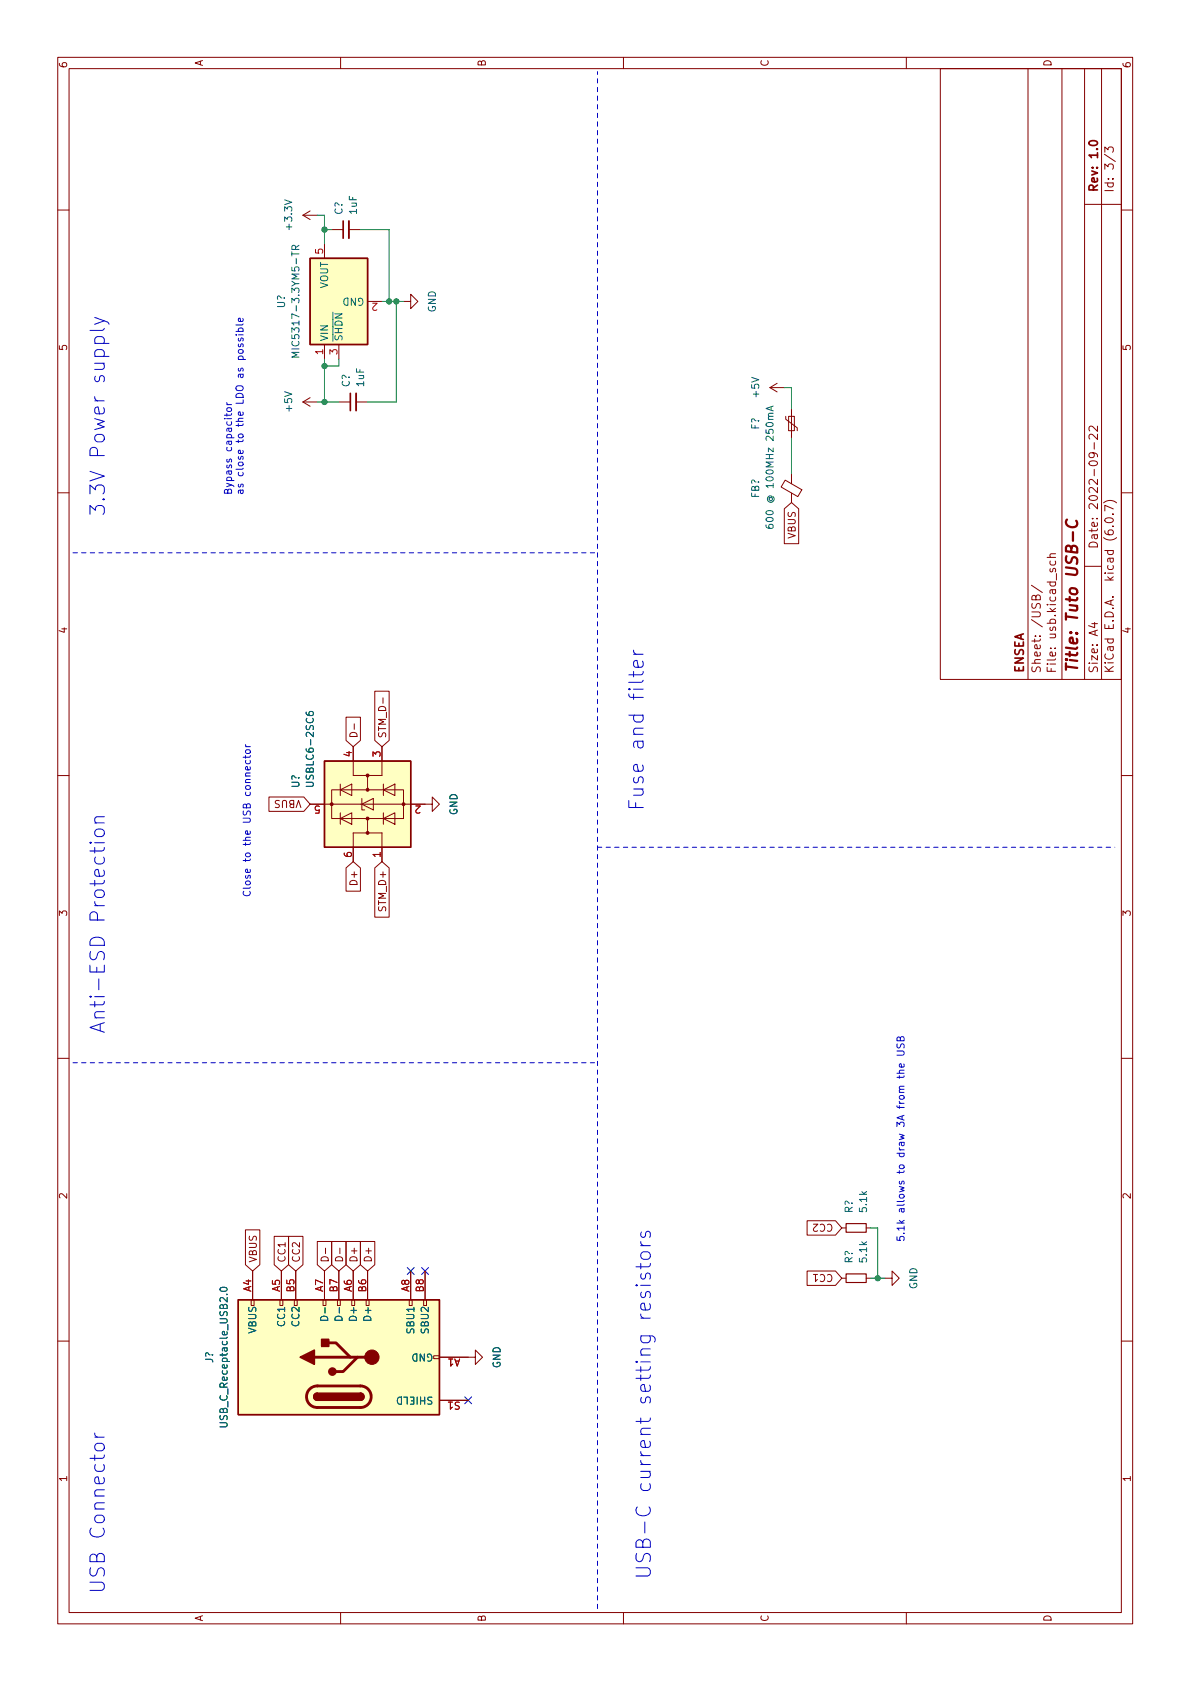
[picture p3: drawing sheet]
<svg xmlns="http://www.w3.org/2000/svg" width="210mm" height="297mm" viewBox="0 0 210 297" stroke-linecap="round" stroke-linejoin="round" font-family="sans-serif">
<g fill="none" stroke="#840000" stroke-width=".18">
<path d="M10.2 10.1h189.9v276.8h-189.9zM12.2 12.1h185.9v272.8h-185.9zM60.2 10.1v2M110.1 10.1v2M160.1 10.1v2M166.1 12.1h32v107.9h-32zM181.6 12.1v107.9M187.6 12.1v107.9M191.6 12.1v107.9M194.6 12.1v107.9M10.2 37.1h2M53.5 38l1.3 .8"/>
<path d="M53.5 38h2.5M54.8 37.3l-1.3 .7M191.6 36.1h6.5M195.1 27.3l1.9 1.2M195.1 26.9v-.9l.6 .5 .1-.5h.7l.1 .3v.4l-.1 .2M198.1 37.1h2M57.3 43.1v2.5M58.6 40.6h2M61.6 40.6h2.1M64.9 53.3h2.6M71.3 53.3h1.2v-1.3l1.3 1.3-1.3 1.2v-1.2M53.5 71l1.3 .8"/>
<path d="M53.5 71h2.5M54.8 70.3l-1.3 .7M57.3 60.9v2.5M59.8 60.9v2.5M59.8 71h2.1M62.9 71h2M136 68.5l1.3 .7M136 68.5h2.5M137.3 67.7l-1.3 .8M138.8 73.6v.5l2 1.5v.5M139.3 73.6h1v2.5h-1zM139.8 72.3v5.1"/>
<path d="M193 80l.3 .3v.3l-.3 .3-.6-.2-.1-.4 .2-.2a.99 .99 0 0 1 1.3 .3v.3M193.3 78.2v1.2M193.8 76.7v.9l-1-.9-.3 .1-.2 .2 .2 .6M193.8 75.3v.9l-1-.9-.3 .1-.2 .2 .2 .5M10.2 87.1h2M138.5 89.9l1.3-1.1 1.3 1.1v6.2h-2.6zM138.7 84.8l2.9 1.7-.7 1.2-2.9-1.7zM139.8 83.7v1.8M139.8 87.1v1.7M184.9 98.5h1.5M185.5 99.1l-.1 .5 .3 .2h.5l.2-.1v-.6M186.4 97.8l-.9 .1-.1 .4 .2 .2"/>
<path d="M194.9 88.8a1.72 1.72 0 0 1 2.3 0M195.2 91.7a1 1 0 0 1 1.4 .1 .81 .81 0 0 1-.6 .6 .81 .81 0 0 1-.8-.3zM196.5 93h.1M196.5 90.8h.1M196.6 89.9l-1.5-.6v1M198.1 87.1h2M182.2 103.4l1.9 1.3M183 105.5a.4 .4 0 0 1 .3-.4 .4 .4 0 0 1 .4 .3v.6h-1.5v-.5l.2-.2 .3-.1 .2 .1 .1 .7M185.5 100.5l-.1 .3 .3 .3 .2-.1 .1-.5h.4v.6M191.6 100.1h3M192.8 110.2h1M193.3 110v.9l-1-.4"/>
<path d="M10.2 137h2M58.6 139.5h12.7v5.1h-12.7zM60.1 139.5l2-1v2.1zM60.1 138.5v2.1M61.1 126.7h2.6v4.1l-1.3 1.1-1.3-1.1zM62 129.5a.66 .66 0 0 1 .7-.1 .66 .66 0 0 1 .4 .7h-1.3zM62.4 131.9v5.1h2.5v2.5M62.6 127.9v1M66.2 122.1h2.5v8.7l-1.2 1.1-1.3-1.1zM67.5 131.9v5.1h-2.6M67.6 123.3v1M67.7 139.5l2-1v2.1z"/>
<path d="M67.7 138.5v2.1M198.1 137h2M47.5 140.8h6.2l1.1 1.3-1.1 1.3h-6.2zM54.8 142.1h21.5v-1.3l1.3 1.3-1.3 1.3v-1.3M60.1 144.6l2-1v2zM60.1 143.6v2M61.1 153.3l1.3-1.1 1.3 1.1v4.2h-2.6zM63.9 142.1l2-1v2zM63.9 141.1v2h.5M64.9 144.6v2.6h-2.5v5M64.9 147.2h2.6v5M66.2 153.3l1.3-1.1 1.2 1.1v8.7h-2.5z"/>
<path d="M67.7 144.6l2-1v2zM67.7 143.6v2M10.2 187h2M198.1 187h2M43.4 217.3h2.5v6.2l-1.3 1.1-1.2-1.1zM48.4 218.4h2.6v5.1l-1.3 1.1-1.3-1.1zM51 218.4h2.5v5.1l-1.3 1.1-1.2-1.1zM56 219.3h2.6v4.2l-1.3 1.1-1.3-1.1zM58.6 219.3h2.5v4.2l-1.3 1.1-1.2-1.1zM61.1 219.3h2.6v4.2l-1.3 1.1-1.3-1.1zM63.7 219.3h2.5v4.2l-1.3 1.1-1.2-1.1zM142.5 215.7h5.1l1.1 1.3-1.1 1.2h-5.1z"/>
<path d="M148.7 217h.7M153 217h.8M10.2 236.9h2M44.4 229.6h.5v1.1h-.5zM44.6 224.6v5M49.4 229.6h.6v1.1h-.6zM49.7 224.6v5M52 229.6h.5v1.1h-.5zM52.2 224.6v5M56.8 222.3a.68 .68 0 0 1 .7-.2 .68 .68 0 0 1 .5 .7h-1.3zM57.1 229.6h.5v1.1h-.5zM57.3 224.6v5"/>
<path d="M57.5 220.5v1M59.3 222.3a.68 .68 0 0 1 .8-.2 .68 .68 0 0 1 .4 .7h-1.3zM59.6 229.6h.5v1.1h-.5zM59.8 224.6v5M60 220.5v1M62.1 229.6h.5v1.1h-.5zM62.4 224.6v5M64.7 229.6h.5v1.1h-.5zM64.9 224.6v5M72.3 229.6h.5v1.1h-.5zM72.5 224.6v5M74.8 229.6h.5v1.1h-.5z"/>
<path d="M75.1 224.6v5M76.6 239.5h1v.5h-1zM77.6 239.8h6.4v-1.3l1.2 1.3-1.2 1.3v-1.3M142.5 224.6h5.1l1.1 1.2-1.1 1.3h-5.1zM148.7 225.8h.7M153 225.8h.8M156.3 225.8h1.3v-1.2l1.2 1.2-1.2 1.3v-1.3M198.1 236.9h2M77.6 247.4h5.1M60.2 284.9v2M110.1 284.9v2M160.1 284.9v2"/>
</g>
<path d="M60.6 39v3.1M192.4 25.1a1 1 0 0 1 1.4 .1 .81 .81 0 0 1-.6 .6 .81 .81 0 0 1-.8-.3zM61.9 69.5v3" fill="none" stroke="#840000" stroke-width=".3"/>
<path d="M188.5 91.8a.88 .88 0 0 0 0 1 .88 .88 0 0 0 .9 .4 .69 .69 0 0 0 .8-.4 .69 .69 0 0 0-.1-.8M189.5 94v1.5" fill="none" stroke="#840000" stroke-width=".4"/>
<path d="M149.4 216.2h3.6v1.5h-3.6zM149.4 225.1h3.6v1.5h-3.6z" fill="none" stroke="#840000" stroke-width=".2"/>
<g fill="#ffffc2" stroke="#ffffc2" stroke-width=".18">
<path d="M54.8 45.6h10.1v15.3h-10.1z"/>
<path d="M42.1 229.6h35.5v20.3h-35.5z"/>
<path d="M57.3 134.5h15.2v15.2h-15.2z"/>
</g>
<path d="M54.8 45.6h10.1v15.3h-10.1zM57.3 134.5h15.2v15.2h-15.2zM42.1 229.6h35.5v20.3h-35.5zM56 246.1a.63 .63 0 0 0-.6 .7 .63 .63 0 0 0 .6 .6M63.7 246.1a.63 .63 0 0 1 .6 .7 .63 .63 0 0 1-.6 .6" fill="none" stroke="#840000" stroke-width=".25"/>
<path d="M52.2 44.1l-.1-.6-.1-.2-.3 .1-.2 .7h1.3M52.8 43.3l-.6 .5M52.8 62.3h-1.3l.9 .4-.9 .4h1.3M136.6 79.2v.6l-.9-.6v.6M135.3 92.8l.1 .3a.85 .85 0 0 0 1.2 0l-.2-.4-.4-.1-.2 .3v.2l.2 .3M54.1 138.2h1l.2 .3v.2l-.2 .2h-1M54.1 125.8v.4a.85 .85 0 0 0 1.2 0l-.1-.4-.4-.1-.2 .2v.4l.2 .1M39 227.6a.68 .68 0 0 1 1.1 .3 .72 .72 0 0 1-1.3-.2zM56.7 232.8a.68 .68 0 0 1 .8-.2 .68 .68 0 0 1 .4 .7h-1.3zM59.2 232.8a.68 .68 0 0 1 .8-.2 .68 .68 0 0 1 .4 .7h-1.2zM38.8 251.4h1.1l.2 .2v.2l-.2 .3h-1.1" fill="none" stroke="#006464" stroke-width=".18"/>
<path d="M61.6 39v3.1M62.9 69.5v3" fill="none" stroke="#840000" stroke-width=".33"/>
<path d="M55.5 239.8h10.2M58.1 237.3h1.2l2.6 2.5M63.1 239.8l-2.5 2.5h-1.3M54.7 245.4l.5-.4 .7-.1h7.8a1.9 1.9 0 0 1 1.9 1.9 1.9 1.9 0 0 1-1.9 1.9h-7.7a1.9 1.9 0 0 1-1.7-1.2 1.9 1.9 0 0 1 .4-2.1z" fill="none" stroke="#840000" stroke-width=".51"/>
<g fill="#840000" stroke="#840000" stroke-width=".25">
<path d="M63.7 246.1a.63 .63 0 0 1 .6 .7 .63 .63 0 0 1-.6 .6z"/>
<path d="M56 246.1h7.7v1.3h-7.7z"/>
<path d="M55.6 246.3l.4-.2v1.3a.63 .63 0 0 1-.5-.4 .63 .63 0 0 1 .1-.7z"/>
<path d="M53 239.8l2.5-1.3v2.6z"/>
<path d="M56.8 236.6h1.3v1.3h-1.3z"/>
<circle cx="58.7" cy="242.3" r=".63"/>
</g>
<g fill="#840000" stroke="#840000" stroke-width=".18">
<circle cx="65.7" cy="239.8" r="1.27"/>
<circle cx="64.9" cy="147.2" r=".25"/>
<circle cx="64.9" cy="144.6" r=".25"/>
<circle cx="71.3" cy="142.1" r=".25"/>
<circle cx="58.6" cy="142.1" r=".25"/>
<circle cx="64.9" cy="139.5" r=".25"/>
<circle cx="64.9" cy="137" r=".25"/>
</g>
<g fill="none" stroke="#0000c2" stroke-width=".18">
<path d="M16.7 56.1l2.3 .8 .3 .4M18.4 58l-.3 .4h-2.2M18.4 56.7l-1.7 .6M41.7 59.2h.1M41.7 58.6h1.2M42.1 59.2h.8M42.2 59.8l-.1 .3 .2 .2 .2-.1 .1-.4h.3v.5M42.2 58.6l-.1-.4 .2-.2 .6 .1v.5M42.9 56.3v.3l-.1 .2-.6-.1v-.4l.2-.1 .1 .6M42.9 57.2l-.1 .2h-1.1M16.9 60.7l-.2-.8 .5-.4h.7l.4 .2 .1 .2-.1 .8M40.1 71.1l.2 .4"/>
<path d="M40.1 73.1v.4M40.1 71.5h.8M40.1 72.2l.6-.2 .1 .2 .1 .3-.2 .2h-.4l-.2-.2zM40.9 73.1l-.2 .3h-1.1M42.2 61.9l.5-.1 .2 .1v.3l-.2 .2h-.4l-.2-.2zM42.2 60.8l-.1 .3 .2 .2 .2-.1 .1-.4h.3v.5M111.9 114.9a.65 .65 0 0 0 .5 .7M111.9 118.6v1M111.9 115.6h1.7M113.5 116.8l.1 .7-.4 .4h-.9l-.3-.1-.1-.3 .1-.7 .5-.1 .2 1.2M113.6 118.6l-.1 .5-.3 .1h-2.1M43.4 131.6l.2 .3"/>
<path d="M43.4 133.5v.5M43.4 131.9h.8M43.4 134.3v.4l.2 .2 .6-.1v-.5M43.4 132.6l.6-.1 .2 .1v.3l-.2 .2h-.4l-.2-.2zM44.2 135.5v.3l-.2 .2h-.6v-.5l.3-.1 .1 .6M44.2 133.5l-.2 .3h-1.1M15.9 148.9l.1 .1 .1-.1-.1-.1-.1 .1h.2M16.7 149.7v1M16.7 148.9h1.7M16.7 145.4h1.7M17 146.6l.2-.1h.7a.69 .69 0 0 1 .5 .6 .69 .69 0 0 1-.5 .7h-.7a.69 .69 0 0 1-.5-.5 .69 .69 0 0 1 .3-.7zM18.4 149.7l-.1 .5-.2 .1h-2.2"/>
<path d="M18.4 144.3h-1.3l-.2 .1a.69 .69 0 0 0 .1 1M158.4 185.7h1l.3 .2v.3l-.3 .2h-1M158.4 189.6h1.3M158.5 184.4l-.1 .5 .3 .3 .3-.2 .2-.5h.4l.1 .2-.1 .5M158.8 190v.5M159 183.5l.3-.3h.3l.1 .2v.5h-1.3l.1-.6 .3-.1 .2 .1v.6M159.6 188l.1 .4-.2 .1h-.6v-.5l.2-.1 .2 .6M159.7 190l-.2 .3h-1.1M159.7 189.1h-.8l-.1 .3 .2 .2M113.2 219.4a.65 .65 0 0 0 .5 .7M113.3 217.7l-.1 .6 .3 .3 .4-.1 .2-.8 .3-.2 .3 .2 .2 .2-.2 .7M112.3 227.1l.1 .1 .2-.1-.2-.1-.1 .1h.3"/>
<path d="M113.2 227.1h1.7M113.2 223.2v1M113.2 220.1h1.7M113.3 228.3l-.1 .6 .3 .4 .4-.2 .2-.8 .3-.1 .3 .1 .2 .2-.2 .8M113.3 225l-.1 .6 .3 .4 .4-.1 .2-.9 .3-.1 .3 .1 .2 .3-.2 .7M113.4 221.3l.3-.1h.7a.69 .69 0 0 1 .5 .6 .69 .69 0 0 1-.5 .7h-.7a.69 .69 0 0 1-.5-.5 .69 .69 0 0 1 .2-.7zM114.9 223.2l-.2 .5-.2 .1h-2.2M16.7 253.2a.65 .65 0 0 0 .5 .7M16.7 253.9h1.7M16.9 255.2l.3-.2h.7a.69 .69 0 0 1 .5 .7 .69 .69 0 0 1-.5 .6h-.7a.69 .69 0 0 1-.3-1.1z"/>
</g>
<path d="M12.9 97.7h92.6M105.5 149.7h91.4M12.9 187.8h92.6M105.5 284.2v-271.6" fill="none" stroke="#0000c2" stroke-width=".18" stroke-dasharray=".8 .8"/>
<path d="M56 38h1.3v5.1M57.3 40.6h1.3M63.7 40.6h5v12.7M67.5 53.3h3.8M70 53.3v17.7h-5.1M56 71h3.8M57.3 63.4v7.6M59.8 63.4v1.3h-2.5M138.5 68.5h1.3v3.8M139.8 77.4v6.3M153.8 217h1.2v8.8M153.8 225.8h2.5" fill="none" stroke="#009600" stroke-width=".18"/>
<path d="M71.9 224l1.2 1.2M73.1 224l-1.2 1.2M74.5 224l1.2 1.2M75.7 224l-1.2 1.2M82.1 246.8l1.2 1.2M83.3 246.8l-1.2 1.2" fill="none" stroke="#000084" stroke-width=".18"/>
<g fill="#009600" stroke="#009600" stroke-width=".18">
<circle cx="57.3" cy="64.7" r=".46"/>
<circle cx="57.3" cy="71" r=".46"/>
<circle cx="155" cy="225.8" r=".46"/>
<circle cx="68.7" cy="53.3" r=".46"/>
<circle cx="70" cy="53.3" r=".46"/>
<circle cx="57.3" cy="40.6" r=".46"/>
</g>
<g font-size="3.5" fill="#0000c2">
<text x="18.5" y="91.3" transform="rotate(-90 18.5 91.3)">3.3V Power supply</text>
<text x="113.7" y="143.4" transform="rotate(-90 113.7 143.4)">Fuse and filter</text>
<text x="18.5" y="182.7" transform="rotate(-90 18.5 182.7)">Anti-ESD Protection</text>
<text x="18.5" y="281.7" transform="rotate(-90 18.5 281.7)">USB Connector</text>
<text x="115" y="279.1" transform="rotate(-90 115 279.1)">USB-C current setting resistors</text>
</g>
<text font-size="2.8" fill="#840000" x="190.4" y="119" transform="rotate(-90 190.4 119)">Title: Tuto USB-C</text>
<g font-size="2.1" fill="#840000">
<text x="193.9" y="34.1" transform="rotate(-90 193.9 34.1)">Rev: 1.0</text>
<text x="196.7" y="34.1" transform="rotate(-90 196.7 34.1)">Id: 3/3</text>
<text x="193.9" y="97.1" transform="rotate(-90 193.9 97.1)">Date: 2022-09-22</text>
<text x="180.8" y="119" transform="rotate(-90 180.8 119)">ENSEA</text>
<text x="183.8" y="119" transform="rotate(-90 183.8 119)">Sheet: /USB/</text>
<text x="186.5" y="119" transform="rotate(-90 186.5 119)">File: usb.kicad_sch</text>
<text x="193.9" y="119" transform="rotate(-90 193.9 119)">Size: A4</text>
<text x="196.7" y="119" transform="rotate(-90 196.7 119)">KiCad E.D.A. kicad (6.0.7)</text>
</g>
<g font-size="1.8" fill="#840000">
<text x="35.8" y="11.8" transform="rotate(-90 35.8 11.8)">A</text>
<text x="85.8" y="11.8" transform="rotate(-90 85.8 11.8)">B</text>
<text x="135.7" y="11.8" transform="rotate(-90 135.7 11.8)">C</text>
<text x="185.7" y="11.8" transform="rotate(-90 185.7 11.8)">D</text>
<text x="11.8" y="12.1" transform="rotate(-90 11.8 12.1)">6</text>
<text x="199.7" y="12.1" transform="rotate(-90 199.7 12.1)">6</text>
<text x="11.8" y="62.1" transform="rotate(-90 11.8 62.1)">5</text>
<text x="199.7" y="62.1" transform="rotate(-90 199.7 62.1)">5</text>
<text x="140.5" y="95.1" transform="rotate(-90 140.5 95.1)">VBUS</text>
<text x="11.8" y="112" transform="rotate(-90 11.8 112)">4</text>
<text x="199.7" y="112" transform="rotate(-90 199.7 112)">4</text>
<text x="68.2" y="130.5" transform="rotate(-90 68.2 130.5)">STM_D-</text>
<text x="53.3" y="141.4" transform="rotate(-180 53.3 141.4)">VBUS</text>
<text x="63.1" y="156" transform="rotate(-90 63.1 156)">D+</text>
<text x="68.2" y="160.7" transform="rotate(-90 68.2 160.7)">STM_D+</text>
<text x="11.8" y="162" transform="rotate(-90 11.8 162)">3</text>
<text x="199.7" y="162" transform="rotate(-90 199.7 162)">3</text>
<text x="11.8" y="212" transform="rotate(-90 11.8 212)">2</text>
<text x="199.7" y="212" transform="rotate(-90 199.7 212)">2</text>
<text x="147.2" y="216.2" transform="rotate(-180 147.2 216.2)">CC2</text>
<text x="45.3" y="223.1" transform="rotate(-90 45.3 223.1)">VBUS</text>
<text x="50.4" y="223.1" transform="rotate(-90 50.4 223.1)">CC1</text>
<text x="53" y="223.1" transform="rotate(-90 53 223.1)">CC2</text>
<text x="63.1" y="223.1" transform="rotate(-90 63.1 223.1)">D+</text>
<text x="65.6" y="223.1" transform="rotate(-90 65.6 223.1)">D+</text>
<text x="147.2" y="225.1" transform="rotate(-180 147.2 225.1)">CC1</text>
<text x="11.8" y="261.9" transform="rotate(-90 11.8 261.9)">1</text>
<text x="199.7" y="261.9" transform="rotate(-90 199.7 261.9)">1</text>
<text x="35.8" y="286.6" transform="rotate(-90 35.8 286.6)">A</text>
<text x="85.8" y="286.6" transform="rotate(-90 85.8 286.6)">B</text>
<text x="135.7" y="286.6" transform="rotate(-90 135.7 286.6)">C</text>
<text x="185.7" y="286.6" transform="rotate(-90 185.7 286.6)">D</text>
</g>
<g font-size="1.8" fill="#006464">
<text x="51.6" y="40.4" transform="rotate(-90 51.6 40.4)">+3.3V</text>
<text x="60.5" y="38" transform="rotate(-90 60.5 38)">C?</text>
<text x="63" y="37.8" transform="rotate(-90 63 37.8)">1uF</text>
<text x="57.9" y="51.1" transform="rotate(-90 57.9 51.1)">VOUT</text>
<text x="64.4" y="52.6" transform="rotate(-180 64.4 52.6)">GND</text>
<text x="50.3" y="54.4" transform="rotate(-90 50.3 54.4)">U?</text>
<text x="77" y="55.2" transform="rotate(-90 77 55.2)">GND</text>
<text x="52.9" y="61.7" transform="rotate(-90 52.9 61.7)">MIC5317-3.3YM5-TR</text>
<text x="57.9" y="60.4" transform="rotate(-90 57.9 60.4)">VIN</text>
<text x="60.5" y="60.4" transform="rotate(-90 60.5 60.4)">~{SHDN}</text>
<text x="61.8" y="68.4" transform="rotate(-90 61.8 68.4)">C?</text>
<text x="64.3" y="68.3" transform="rotate(-90 64.3 68.3)">1uF</text>
<text x="134.1" y="70.1" transform="rotate(-90 134.1 70.1)">+5V</text>
<text x="51.6" y="72.6" transform="rotate(-90 51.6 72.6)">+5V</text>
<text x="134.1" y="75.9" transform="rotate(-90 134.1 75.9)">F?</text>
<text x="136.6" y="77.7" transform="rotate(-90 136.6 77.7)">250mA</text>
<text x="134.1" y="88" transform="rotate(-90 134.1 88)">FB?</text>
<text x="136.6" y="92.4" transform="rotate(-90 136.6 92.4)">600 @ 100MHz</text>
<text x="52.9" y="139.2" transform="rotate(-90 52.9 139.2)">U?</text>
<text x="55.4" y="138.4" transform="rotate(-90 55.4 138.4)">USBLC6-2SC6</text>
<text x="80.8" y="144" transform="rotate(-90 80.8 144)">GND</text>
<text x="150.6" y="214.3" transform="rotate(-90 150.6 214.3)">R?</text>
<text x="153.1" y="214" transform="rotate(-90 153.1 214)">5.1k</text>
<text x="150.6" y="223.2" transform="rotate(-90 150.6 223.2)">R?</text>
<text x="153.1" y="222.9" transform="rotate(-90 153.1 222.9)">5.1k</text>
<text x="162" y="227.8" transform="rotate(-90 162 227.8)">GND</text>
<text x="57.9" y="232.5" transform="rotate(-90 57.9 232.5)">D-</text>
<text x="60.5" y="232.5" transform="rotate(-90 60.5 232.5)">D-</text>
<text x="63" y="233" transform="rotate(-90 63 233)">D+</text>
<text x="65.6" y="233" transform="rotate(-90 65.6 233)">D+</text>
<text x="45.3" y="235.6" transform="rotate(-90 45.3 235.6)">VBUS</text>
<text x="50.3" y="234.2" transform="rotate(-90 50.3 234.2)">CC1</text>
<text x="52.9" y="234.2" transform="rotate(-90 52.9 234.2)">CC2</text>
<text x="73.2" y="235.4" transform="rotate(-90 73.2 235.4)">SBU1</text>
<text x="75.7" y="235.4" transform="rotate(-90 75.7 235.4)">SBU2</text>
<text x="76.6" y="239.2" transform="rotate(-180 76.6 239.2)">GND</text>
<text x="37.6" y="240.8" transform="rotate(-90 37.6 240.8)">J?</text>
<text x="88.4" y="241.8" transform="rotate(-90 88.4 241.8)">GND</text>
<text x="40.2" y="251.5" transform="rotate(-90 40.2 251.5)">USB_C_Receptacle_USB2.0</text>
<text x="76.6" y="246.8" transform="rotate(-180 76.6 246.8)">SHIELD</text>
</g>
<g font-size="1.8" fill="#a90000">
<text x="57.1" y="44.9" transform="rotate(-90 57.1 44.9)">5</text>
<text x="66.7" y="53.5" transform="rotate(-180 66.7 53.5)">2</text>
<text x="57.1" y="62.6" transform="rotate(-90 57.1 62.6)">1</text>
<text x="59.6" y="62.6" transform="rotate(-90 59.6 62.6)">3</text>
<text x="62.1" y="133.7" transform="rotate(-90 62.1 133.7)">4</text>
<text x="67.2" y="133.7" transform="rotate(-90 67.2 133.7)">3</text>
<text x="56.5" y="142.3" transform="rotate(-180 56.5 142.3)">5</text>
<text x="74.3" y="142.3" transform="rotate(-180 74.3 142.3)">2</text>
<text x="62.1" y="151.5" transform="rotate(-90 62.1 151.5)">6</text>
<text x="67.2" y="151.5" transform="rotate(-90 67.2 151.5)">1</text>
<text x="44.4" y="228.2" transform="rotate(-90 44.4 228.2)">A4</text>
<text x="49.4" y="228.2" transform="rotate(-90 49.4 228.2)">A5</text>
<text x="52" y="228.2" transform="rotate(-90 52 228.2)">B5</text>
<text x="57.1" y="228.2" transform="rotate(-90 57.1 228.2)">A7</text>
<text x="59.6" y="228.2" transform="rotate(-90 59.6 228.2)">B7</text>
<text x="62.1" y="228.2" transform="rotate(-90 62.1 228.2)">A6</text>
<text x="64.7" y="228.2" transform="rotate(-90 64.7 228.2)">B6</text>
<text x="72.3" y="228.2" transform="rotate(-90 72.3 228.2)">A8</text>
<text x="74.8" y="228.2" transform="rotate(-90 74.8 228.2)">B8</text>
<text x="81.3" y="240" transform="rotate(-180 81.3 240)">A1</text>
<text x="81.2" y="247.7" transform="rotate(-180 81.2 247.7)">S1</text>
</g>
<g font-size="1.8" fill="#0000c2">
<text x="41" y="87.5" transform="rotate(-90 41 87.5)">Bypass capacitor</text>
<text x="43" y="87.5" transform="rotate(-90 43 87.5)">as close to the LDO as possible</text>
<text x="44.3" y="158.6" transform="rotate(-90 44.3 158.6)">Close to the USB connector</text>
<text x="159.7" y="219.5" transform="rotate(-90 159.7 219.5)">5.1k allows to draw 3A from the USB</text>
</g>
</svg>
